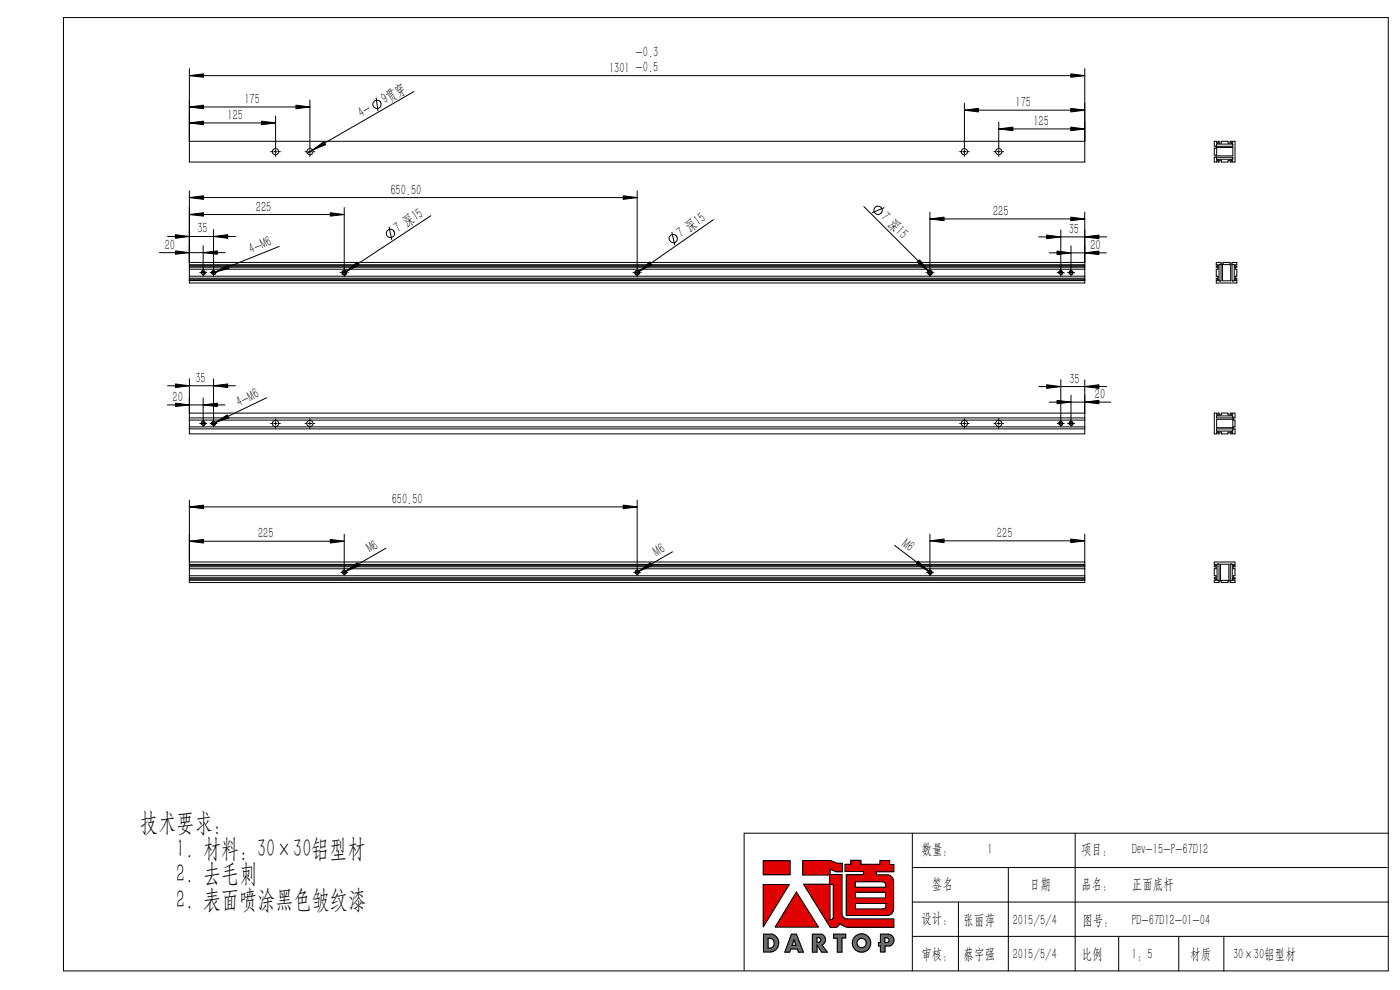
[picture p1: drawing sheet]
<svg xmlns="http://www.w3.org/2000/svg" width="297mm" height="210mm" viewBox="0 0 297 210" stroke-linecap="round" stroke-linejoin="round" font-family="sans-serif">
<g fill="none" stroke="#000" stroke-width=".21">
<path d="M13.5 3.7h281v202.3h-281zM40.2 14.6v19.8h189.9v-19.8M40.2 16h189.9M87.8 19.4l-22.6 13.1M40.2 30h189.9M40.2 26.1h18.3M40.2 22.7h25.5M57.4 32.2h.3M58.1 32.2h.7M58.5 24.6v6.9M58.5 31.8v.8M58.5 32.9v.3"/>
<path d="M59.2 32.2h.3M64.7 32.2h.3M65.4 32.2h.7M65.7 21.2v10.3M65.7 31.8v.8M65.7 32.9v.3M66.5 32.2h.3M79.8 20.8l.4 2.7M203.6 32.2h.3M204.2 32.2h.7M204.6 21.9v9.6M204.6 31.8v.8"/>
<path d="M204.6 32.9v.3M204.6 23.4h25.5M205.3 32.2h.3M210.9 32.2h.3M211.5 32.2h.8M211.9 25.9v5.6M211.9 31.8v.8M211.9 32.9v.3M211.9 27.3h18.2M212.6 32.2h.3M257.6 30h.5l.1 .4h.2v-.4h.2v.4h.5v-.4h1.4v.4h.5v-.4h.2v.4h.2l.1-.4h.5v4.4h-.5l-.1-.5h-.2v.5h-.2v-.4h-.5v.4h-1.4v-.4h-.5v.4h-.2v-.5h-.2l-.1 .5h-.5v-1h.4v-.5h-.4v-1.4h.4v-.5h-.4zM258.1 30.6h3.4v.4h-3.4z"/>
<path d="M258.1 33.4h3.4v.4h-3.4zM258.1 31.3h3.4v1.8h-3.4zM33.8 53.6h14M35.6 50.2h14.4M40.2 40.5v19.5h189.9v-15M40.2 56.2h189.9M40.2 55.7h189.9M40.2 56.7h189.9M40.2 56.5h189.9M40.2 57.1h189.9M40.2 58.6h189.9M40.2 59h189.9"/>
<path d="M40.2 59.2h189.9M40.2 59.5h189.9M40.2 56.3h189.9M40.2 59.4h189.9M40.2 41.9h95M40.2 45.5h32.8M42.4 57.8h1.5M42.7 58a.43 .43 0 0 1 .3-.6 .43 .43 0 0 1 .5 .4 .43 .43 0 0 1-.5 .5M43.1 52.1v6.5M44.6 57.8h1.4M44.9 58a.43 .43 0 0 1 .3-.6 .43 .43 0 0 1 .5 .5 .43 .43 0 0 1-.5 .4M45.3 48.7v9.9"/>
<path d="M59.2 52.3l-14.3 5.7M72.2 57.8h.1M72.7 57.8h.7M72.7 57.6h.1M72.7 57.6l-.1 .4M73 44v14.2M73 58.6v.1M73.2 57.4a.43 .43 0 0 1 .3 .6 .43 .43 0 0 1-.6 .3M73.8 57.8h.1M82.5 48.2l.6 2.6M91.4 45.8l-18.8 12.3M134.3 57.8h.2"/>
<path d="M134.7 57.8v.2M134.8 57.8h.8M134.8 57.6h.1M134.8 57.6l-.1 .2M135.2 40.5v16.6M135.2 57.5v.7M135.2 58.6v.1M135.4 57.4l.2 .6-.2 .2-.4 .1M135.9 57.8h.2M142.5 49.3l.6 2.6M151.3 46.6l-16.6 11.5M183.3 43.8l14.4 14.4"/>
<path d="M187.5 44.1l-2.5 1M196.4 57.8h.2M196.9 57.8h.8M196.9 57.6h.1M196.9 57.6l-.1 .4M197.3 45v13.2M197.3 58.6v.1M197.3 46.4h32.8M197.5 57.4l.2 .4v.3l-.5 .2M198 57.8h.2M220.4 50.2h14.4M222.6 53.6h12.1"/>
<path d="M224.3 57.8h1.5M224.6 58a.42 .42 0 0 1 .4-.6 .42 .42 0 0 1 .4 .5 .42 .42 0 0 1-.5 .4M225 48.8v9.8M226.5 57.8h1.5M226.8 58a.43 .43 0 0 1 .3-.6 .43 .43 0 0 1 .5 .4 .43 .43 0 0 1-.5 .5M227.2 52.2v6.4M258 55.7h1v.3h.5v-.3h1.4v.3h.5v-.3h1v.5l-.4 .1v.2h.4v.2h-.4v.4h.4v1.5h-.4v.4h.4v.2h-.4v.2l.4 .1v.5h-4.4v-.5l.4-.1v-.2h-.4v-.2h.4v-.4h-.4v-1.5h.4v-.4h-.4v-.2h.4v-.2l-.4-.1zM258.6 56.1h.4v3.5h-.4zM259.3 56.1h1.8v3.5h-1.8zM261.4 56.1h.4v3.5h-.4zM35.5 85.9h12.3M35.6 81.8h14.4"/>
<path d="M40.2 80.3v11.7h189.9v-11.4M40.2 87.6h189.9M40.2 88.6h189.9M40.2 89.1h189.9M40.2 90.6h189.9M40.2 91h189.9M42.4 89.8h1.5M42.7 90a.45 .45 0 0 1 .3-.6 .45 .45 0 0 1 .5 .4 .45 .45 0 0 1-.5 .5M43.1 84.4v6.2M44.6 89.8h1.4M44.9 90a.45 .45 0 0 1 .4-.6 .45 .45 0 0 1 .4 .5 .45 .45 0 0 1-.5 .4M45.3 80.3v10.3"/>
<path d="M56.6 84.4l-11.7 5.6M57.4 89.8h.3M58.1 89.8h.7M58.5 88.8v.3M58.5 89.5v.7M58.5 90.6v.2M59.2 89.8h.3M64.7 89.8h.3M65.4 89.8h.7M65.7 88.8v.3M65.7 89.5v.7M65.7 90.6v.2"/>
<path d="M66.5 89.8h.3M203.6 89.8h.3M204.2 89.8h.7M204.6 88.8v.3M204.6 89.5v.7M204.6 90.6v.2M205.3 89.8h.3M210.9 89.8h.3M211.5 89.8h.8M211.9 88.8v.3M211.9 89.5v.7M211.9 90.6v.2"/>
<path d="M212.6 89.8h.3M220.4 82h14.4M222.6 85.3h13.1M224.3 89.8h1.5M224.6 90a.44 .44 0 0 1 .4-.6 .44 .44 0 0 1 .5 .5 .44 .44 0 0 1-.6 .4M225 80.6v10M226.5 89.8h1.5M226.8 90a.45 .45 0 0 1 .3-.6 .45 .45 0 0 1 .5 .4 .45 .45 0 0 1-.5 .5M227.2 83.8v6.8M257.6 87.6h.5l.1 .5h.2v-.5h.2v.4h.5v-.4h1.4v.4h.5v-.4h.2v.5h.2l.1-.5h.5v1h-.4v.5h.4v1.5h-.4v.4h.4v1h-.5l-.1-.4h-.2v.4h-.2v-.3h-.5v.3h-1.4v-.3h-.5v.3h-.2v-.4h-.2l-.1 .4h-.5zM258.1 91h3.4v.4h-3.4zM258.1 88.2l3.4 .1v.3h-3.4z"/>
<path d="M258.1 88.9h3.4v1.8h-3.4zM261.5 88.6h.1M40.2 106.1v17.5h189.9v-10.3M40.2 119.7h189.9M40.2 119.2h189.9M40.2 119.8h189.9M40.2 114.8h32.8M40.2 107.5h95M73 113.3v8.8M81.9 116.3l-9.3 5.3M135.2 106.1v16M142.7 117.1l-7.9 4.5"/>
<path d="M189.8 115.7l7.9 6M197.3 113.3v8.8M197.3 114.7h32.8M257.6 119.2h4.4v.5l-.5 .1v.2h.5v.2h-.4v.4h.4v1.5h-.4v.5h.4v.2h-.5v.2l.5 .1v.5h-1v-.4h-.5v.4h-1.4v-.4h-.5v.4h-1v-.5l.5-.1v-.2h-.5v-.2h.4v-.5h-.4v-1.5h.4v-.4h-.4v-.2h.5v-.2l-.5-.1zM258.2 119.7h.4v3.4h-.4zM258.9 119.7h1.8v3.4h-1.8zM261 119.7h.4v3.4h-.4zM40.2 120.2h189.9M40.2 120h189.9M40.2 120.6h189.9M40.2 122.1h189.9M40.2 122.6h189.9"/>
<path d="M40.2 122.8h189.9M40.2 123h189.9M72.3 121.4h1.5M72.6 121.5a.44 .44 0 0 1 .4-.5 .44 .44 0 0 1 .5 .4 .44 .44 0 0 1-.6 .4M134.5 121.4h1.4M134.7 121.5a.45 .45 0 0 1 .5-.5 .45 .45 0 0 1 .4 .5 .45 .45 0 0 1-.6 .3M196.6 121.4h1.4M196.8 121.5a.44 .44 0 0 1 .5-.5 .44 .44 0 0 1 .4 .4 .44 .44 0 0 1-.5 .4M257.9 123v.1M261.8 123v.1M193.5 176.7v29.3M228.1 176.7v29.3"/>
<path d="M294.5 176.7h-136.6v29.2M161.9 182.6h5.7v2.9h-5.7zM161.9 187.6h5.5l-5.5 9zM162 198.2h1.9a1.95 1.95 0 0 1 1.3 2 1.95 1.95 0 0 1-1.6 1.7h-1.6zM162.9 199a1.08 1.08 0 0 1 1.4 1.1 1.08 1.08 0 0 1-1.4 1zM167.9 198.2h1.1l1.4 3.8h-1l-.2-.7h-1.4l-.3 .7h-1zM168.4 199.3l.5 1.2h-.9zM169 189.2l4.6 7.4h-9.1zM170.3 182.5h5.8l1.5 .6h1.1v1.8h-1.3l-1.3-.5v1.1h2.5v8.3a1.16 1.16 0 0 0 1.1 1.1h9.9v1.8h-9.9l-1.6-.8-.6 .7-1.4 .1-5.6-9.1h5.5v-2h-5.7zM172.3 198.2h1.9a1.2 1.2 0 0 1 .9 1 1.2 1.2 0 0 1-.7 1.2l1.1 1.6h-1.2l-1-1.6v1.6h-1zM173.3 198.9h.4a.52 .52 0 0 1 .5 .5 .52 .52 0 0 1-.5 .5h-.4zM176.1 187.6h.7v7.1l-.4 .5h-.3z"/>
<path d="M176.8 198.2h2.6v.8h-.8v3h-1v-3h-.8zM179.3 183.3h1.2v-.8h2.1v.8h4.1v-.8h2v.9h.9v1.5h-3.7v.7h2.3a1.37 1.37 0 0 1 1.4 1.3v5.9a1.37 1.37 0 0 1-1.4 1.4h-8.7v-8.7h3.7v-.6h-3.9zM181.4 187h5.8a.73 .73 0 0 1 .7 .7v.5h-6.5zM181.5 191.6h6.5v.6a.65 .65 0 0 1-.7 .6h-5.8zM181.5 189.3h6.4v1.2h-6.4zM186.8 198.2h1.7a1.29 1.29 0 0 1 1.2 1.1 1.29 1.29 0 0 1-.9 1.4h-1.1v1.2h-.9v-1.2h-.4v-.8h.4zM187.7 198.9h.6a.52 .52 0 0 1 .3 .5 .52 .52 0 0 1-.4 .5h-.5zM193.5 184h100.8M193.5 198.6h101M193.5 191.3h101M203.3 191.3v14.7M213.9 184v22"/>
<path d="M237.3 198.6v7.4M250.1 198.6v7.4M259.6 198.6v7.4"/>
<circle cx="58.4" cy="32.2" r=".66"/>
<circle cx="65.7" cy="32.2" r=".66"/>
<circle cx="80" cy="22.1" r=".88"/>
<circle cx="204.6" cy="32.2" r=".66"/>
<circle cx="211.9" cy="32.2" r=".65"/>
<circle cx="43.1" cy="57.8" r=".37"/>
<circle cx="45.3" cy="57.8" r=".37"/>
<circle cx="73" cy="57.8" r=".37"/>
<circle cx="73" cy="57.9" r=".51"/>
<circle cx="82.8" cy="49.5" r=".89"/>
<circle cx="135.2" cy="57.9" r=".52"/>
<circle cx="135.2" cy="57.8" r=".37"/>
<circle cx="142.8" cy="50.6" r=".88"/>
<circle cx="186.3" cy="44.6" r=".89"/>
<circle cx="197.3" cy="57.9" r=".52"/>
<circle cx="197.3" cy="57.8" r=".37"/>
<circle cx="225" cy="57.8" r=".37"/>
<circle cx="227.2" cy="57.8" r=".37"/>
<circle cx="43.1" cy="89.8" r=".37"/>
<circle cx="45.3" cy="89.8" r=".35"/>
<circle cx="58.4" cy="89.8" r=".66"/>
<circle cx="65.7" cy="89.8" r=".66"/>
<circle cx="204.6" cy="89.8" r=".66"/>
<circle cx="211.9" cy="89.8" r=".65"/>
<circle cx="225" cy="89.8" r=".37"/>
<circle cx="227.2" cy="89.8" r=".36"/>
<circle cx="73" cy="121.4" r=".36"/>
<circle cx="135.2" cy="121.4" r=".36"/>
<circle cx="197.3" cy="121.4" r=".36"/>
<circle cx="182.8" cy="200" r="1.97"/>
<circle cx="182.8" cy="200" r=".99"/>
</g>
<g fill="#6a6a6a" stroke="#6a6a6a" stroke-width=".21">
<path d="M162 198.2v3.7l2-.1 .7-.5 .4-.7a1.9 1.9 0 0 0-1.2-2.4zM162.9 199l.8 .1 .6 .7-.2 .9-.5 .4h-.7z" fill-rule="evenodd"/>
<path d="M167.9 198.2l-1.4 3.8h1l.3-.7h1.4l.2 .7h1l-1.4-3.8zM168.4 199.3l.5 1.2h-.9z" fill-rule="evenodd"/>
<path d="M172.3 198.2v3.8h1v-1.6l1 1.6h1.2l-1.1-1.6 .5-.4 .2-.3v-.6l-.2-.5-.6-.4zM173.3 198.9h.5l.3 .2 .1 .3-.3 .4-.6 .1z" fill-rule="evenodd"/>
<path d="M176.8 198.2h2.6v.8h-.8v3h-1v-3h-.8z" fill-rule="evenodd"/>
<path d="M180.8 200a1.95 1.95 0 0 0 3.9 0 1.95 1.95 0 0 0-3.9 0zM181.8 200a1 1 0 0 1 2 0 1 1 0 0 1-2 0z" fill-rule="evenodd"/>
<path d="M186.8 198.2v1.7h-.4v.8h.4v1.2h.9v-1.2h1.1l.5-.3 .3-.6v-.7l-.2-.4-.6-.5zM187.7 198.9h.6l.3 .2v.4l-.1 .3-.8 .1z" fill-rule="evenodd"/>
</g>
<g fill="#e10000" stroke="#e10000" stroke-width=".21">
<path d="M161.9 187.6h5.5l-5.5 9z"/>
<path d="M169 189.2l4.6 7.4h-9.1z"/>
<path d="M161.9 182.6h5.7v2.9h-5.7z" fill-rule="evenodd"/>
<path d="M170.3 182.5v3.1h5.7v2h-5.5l5.6 9.1h1.2l.6-.4a.3 .3 0 0 1 .3-.4 .3 .3 0 0 1 .3 .3l1.2 .5h9.9v-1.8h-10.1l-.5-.2-.4-.8v-8.4h-2.5v-1.1l1.3 .5h1.3v-1.8h-1.1l-1.5-.6zM176.1 187.6h.7v7.1l-.4 .5h-.3z" fill-rule="evenodd"/>
<path d="M181.5 189.3h6.4v1.2h-6.4zM179.3 183.3v1.6h3.9v.6h-3.7v8.7h8.9l.6-.3 .3-.3 .3-.6-.1-6.5-.3-.5-.7-.4h-2.6v-.7h3.7v-1.5h-.9v-.9h-2v.8h-4.1v-.8h-2.1v.8zM181.4 187h5.9l.5 .4 .1 .8h-6.5zM181.5 191.6h6.5v.8l-.5 .4h-6z" fill-rule="evenodd"/>
</g>
<g fill="#000" stroke="#000" stroke-width=".21">
<path d="M40.2 16l3-.3v.7zM227.2 15.7l2.9 .3-2.9 .4zM40.2 26.1l3-.4v.8zM40.2 22.7l3-.4v.8zM55.5 25.7l3 .4-3 .4zM62.8 22.3l2.9 .4-2.9 .4zM66.3 31.8l2.4-1.7 .4 .6zM204.6 23.4l3-.4v.7zM211.9 27.3l3-.3v.7zM227.2 23l2.9 .4-2.9 .3zM227.2 27l2.9 .3-2.9 .4zM40.2 41.9l3-.4v.8z"/>
<path d="M37.2 53.2l3 .4-3 .3zM37.2 49.8l3 .4-3 .3zM40.2 45.5l3-.4v.7zM43.1 53.6l3-.4v.7zM45.3 50.2l3-.4v.7zM45.7 57.7l2.6-1.5 .3 .7zM70.1 45.1l2.9 .4-2.9 .3zM73.5 57.6l2.2-2 .5 .6zM132.2 41.5l3 .4-3 .4zM135.6 57.6l2.2-2.1 .5 .7zM194.6 55.6l.5-.5 1.8 2.4zM197.3 46.4l3-.3v.7z"/>
<path d="M222 49.9l3 .3-3 .4zM224.2 53.3l3 .3-3 .4zM230.1 53.6l3-.3v.7zM230.1 50.2l3-.3v.7zM227.2 46.1l2.9 .3-2.9 .4zM37.2 81.4l3 .4-3 .4zM37.2 85.5l3 .4-3 .3zM43.1 85.9l3-.4v.7zM45.3 81.8l3-.4v.8zM45.7 89.6l2.5-1.6 .4 .6zM222 81.6l3 .4-3 .4zM224.2 84.9l3 .4-3 .3z"/>
<path d="M230.1 85.3l3-.4v.7zM230.1 82l3-.4v.8zM40.2 114.8l3-.4v.8zM40.2 107.5l3-.4v.8zM70.1 114.4l2.9 .4-2.9 .4zM132.2 107.1l3 .4-3 .4zM197.3 114.7l3-.4v.8zM227.2 114.3l2.9 .4-2.9 .4zM73.4 121.2l2.4-1.8 .4 .6zM135.6 121.2l2.3-1.8 .4 .6zM194.8 119l2.1 2.1-2.5-1.5z"/>
</g>
<g font-size="5.5">
<text x="29.8" y="176.2">技术要求:</text>
<text x="37.4" y="181.7">1. 材料: 30×30铝型材</text>
<text x="37.4" y="187.2">2. 去毛刺</text>
<text x="37.4" y="192.7">2. 表面喷涂黑色皱纹漆</text>
</g>
<g font-size="3.2">
<text x="129.2" y="15.4">1301 -0.5</text>
<text x="134.8" y="12.2">-0.3</text>
<text x="51.9" y="22.1">175</text>
<text x="81.6" y="22.1" transform="rotate(-30 81.6 22.1)">9贯穿</text>
<text x="215.4" y="22.7">175</text>
<text x="48.3" y="25.4">125</text>
<text x="76.7" y="25" transform="rotate(-30 76.7 25)">4-</text>
<text x="219.2" y="26.7">125</text>
<text x="82.8" y="41.3">650.50</text>
<text x="54.3" y="44.9">225</text>
<text x="186.7" y="46.2" transform="rotate(45 186.7 46.2)">7 深15</text>
<text x="210.7" y="45.8">225</text>
<text x="34.9" y="53">20</text>
<text x="41.9" y="49.5">35</text>
<text x="53.3" y="53.9" transform="rotate(-22 53.3 53.9)">4-M6</text>
<text x="84.5" y="49.4" transform="rotate(-33 84.5 49.4)">7 深15</text>
<text x="144.5" y="50.5" transform="rotate(-35 144.5 50.5)">7 深15</text>
<text x="226.7" y="49.6">35</text>
<text x="231.3" y="53">20</text>
<text x="41.5" y="81.2">35</text>
<text x="226.9" y="81.4">35</text>
<text x="36.6" y="85.3">20</text>
<text x="50.8" y="86.4" transform="rotate(-26 50.8 86.4)">4-M6</text>
<text x="232.3" y="84.7">20</text>
<text x="83.1" y="106.9">650.50</text>
<text x="54.7" y="114.2">225</text>
<text x="78.5" y="117.4" transform="rotate(-30 78.5 117.4)">M6</text>
<text x="139.4" y="118.1" transform="rotate(-30 139.4 118.1)">M6</text>
<text x="191.1" y="115.8" transform="rotate(37 191.1 115.8)">M6</text>
<text x="211.5" y="114.1">225</text>
<text x="195.5" y="181.2">数量：</text>
<text x="209.5" y="181.2">1</text>
<text x="229.4" y="181.2">项目：</text>
<text x="240.1" y="181.2">Dev-15-P-67D12</text>
<text x="197.7" y="188.6">签名</text>
<text x="218.5" y="188.6">日期</text>
<text x="229.4" y="188.6">品名：</text>
<text x="240.1" y="188.6">正面底杆</text>
<text x="195.5" y="195.7">设计：</text>
<text x="204.4" y="196.2">张丽萍</text>
<text x="214.8" y="196.2">2015/5/4</text>
<text x="229.6" y="196.2">图号：</text>
<text x="240.1" y="196.2">PD-67D12-01-04</text>
<text x="195.5" y="203.4">审核：</text>
<text x="204.4" y="203.4">蔡宇强</text>
<text x="214.8" y="203.4">2015/5/4</text>
<text x="229.5" y="203.4">比例</text>
<text x="240.1" y="203.4">1：5</text>
<text x="252.5" y="203.4">材质</text>
<text x="261.6" y="203.4">30×30铝型材</text>
</g>
</svg>
